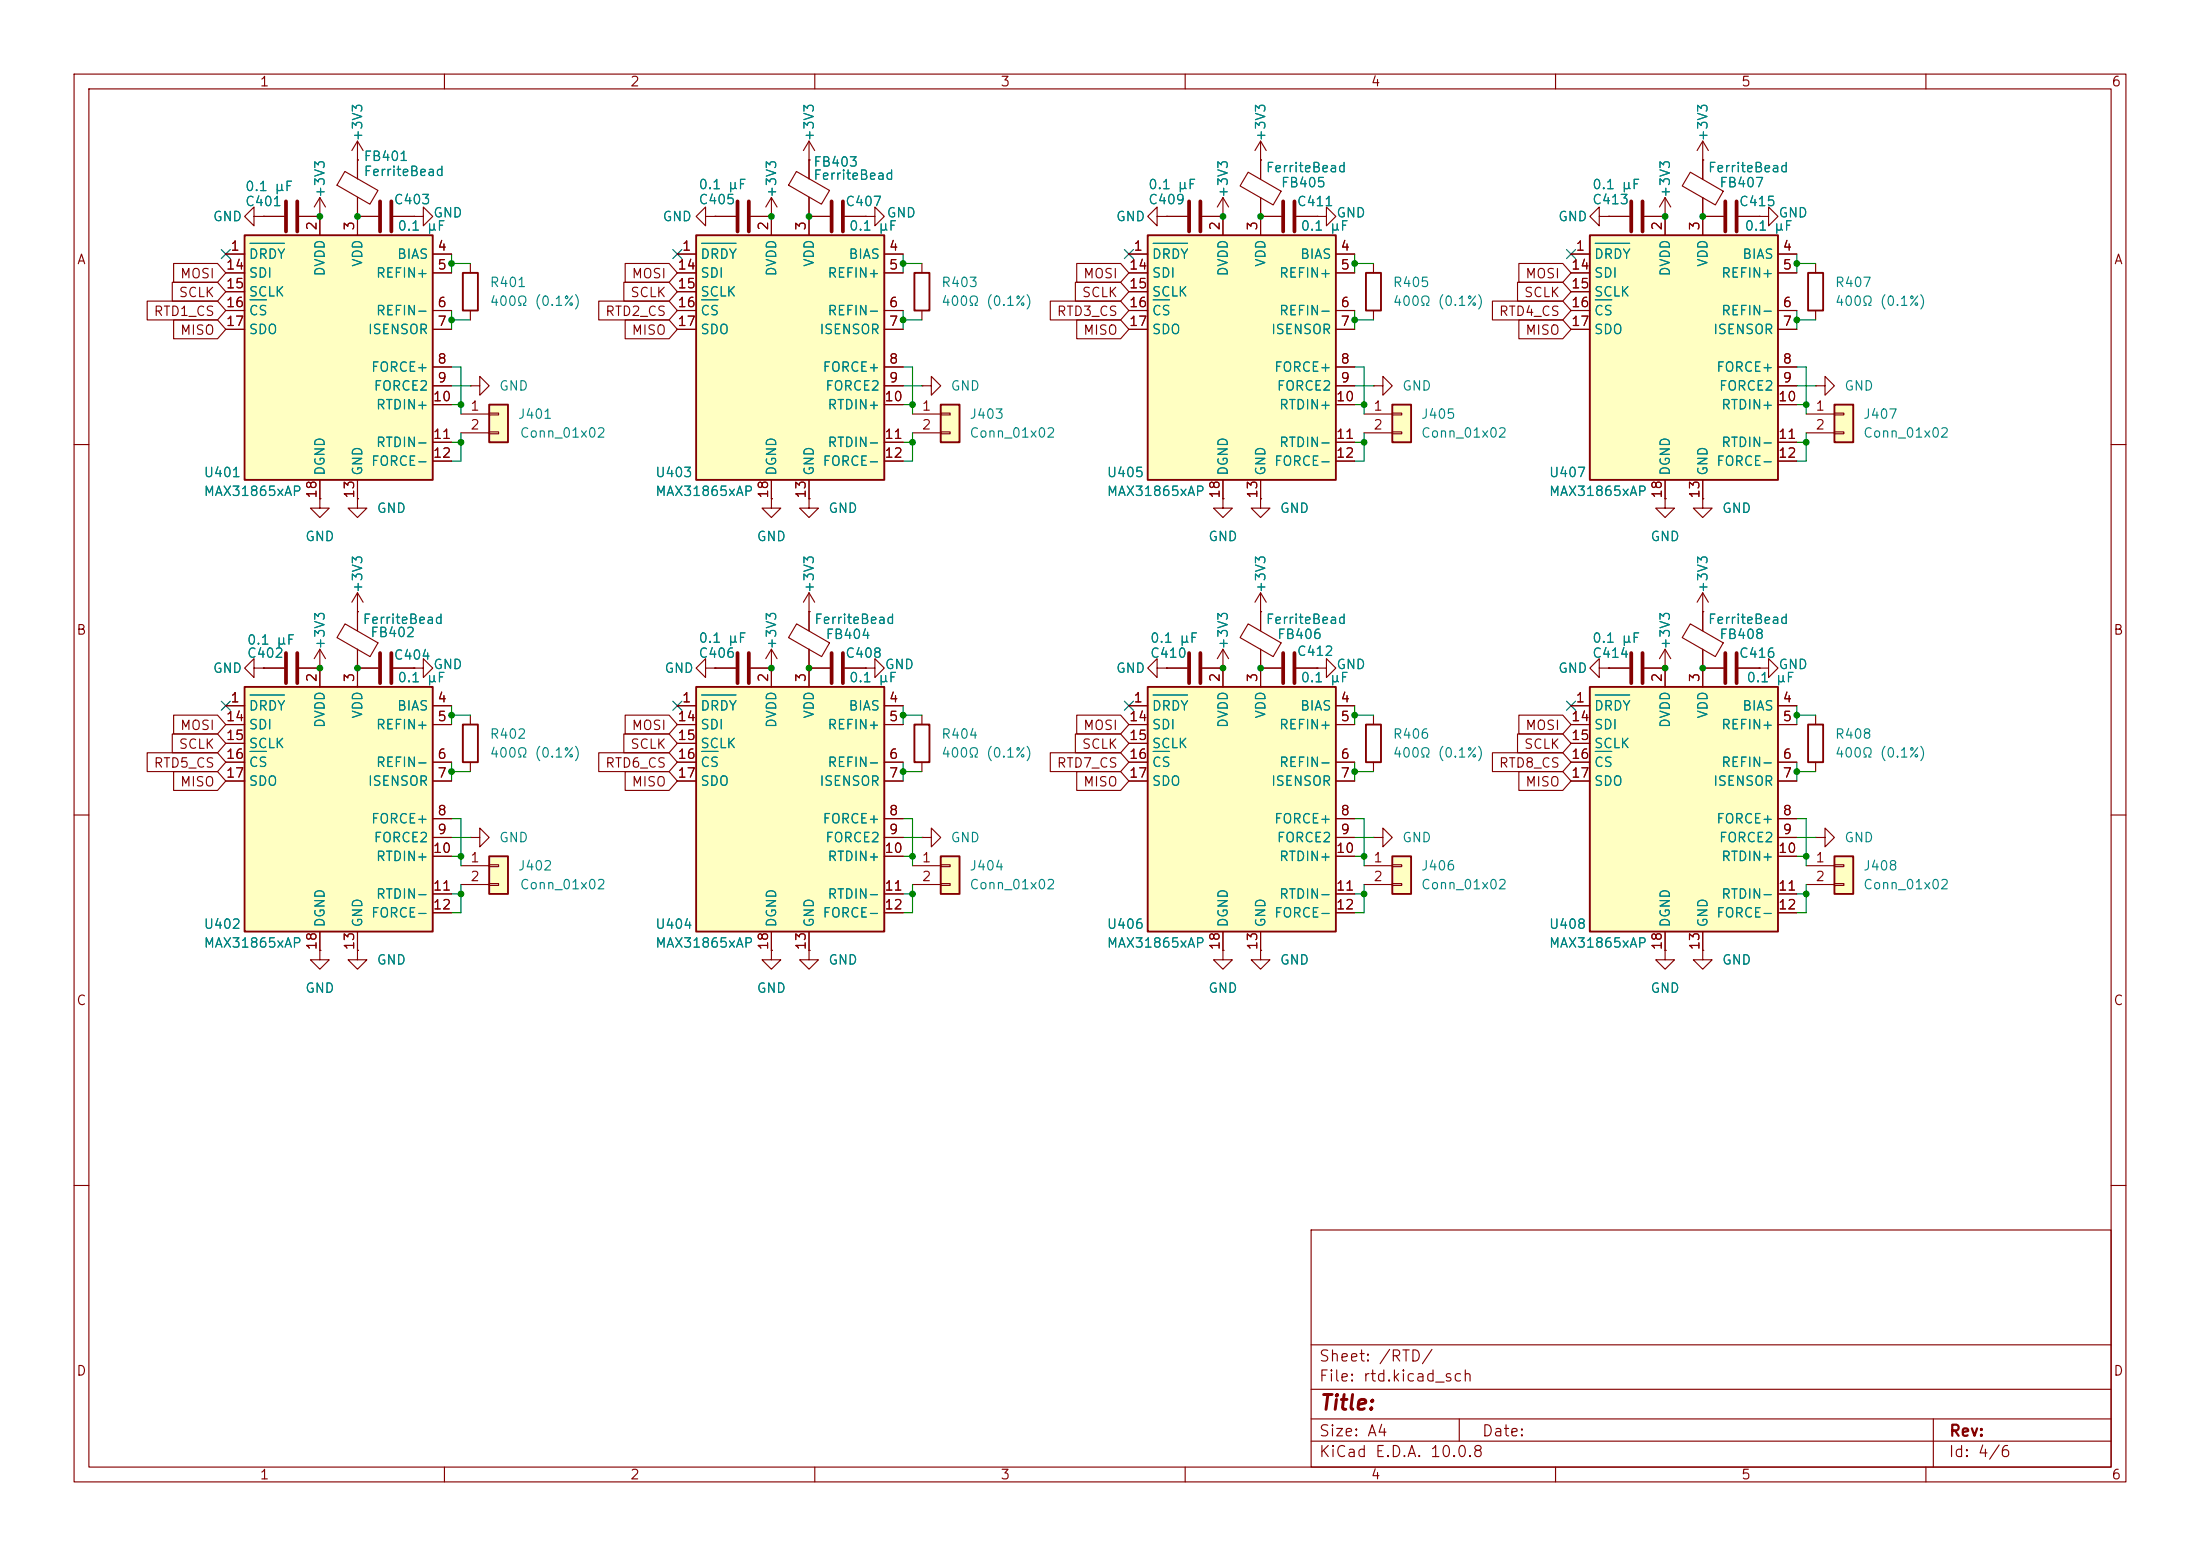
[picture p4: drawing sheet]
<svg xmlns="http://www.w3.org/2000/svg" width="297mm" height="210mm" viewBox="0 0 297 210" stroke-linecap="round" stroke-linejoin="round" font-family="sans-serif">
<g fill="none" stroke="#840000" stroke-width=".15">
<path d="M10 10h277v190h-277zM12 12h273v186h-273zM60 10v2M110 10v2M160 10v2M210 10v2M260 10v2M10 60h2M165.1 67.3v1.3h1.3l-1.3 1.3-1.3-1.3h1.3M165.1 67.3h.1M285 60h2M107.5 84.2l4.5 2.6-1.1 1.8-4.4-2.5z"/>
<path d="M109.2 82.6h.1M109.2 80l-.7 1.3M109.2 80l.8 1.3M109.2 80v5.1M109.2 87.6v2.6M237.5 90.2h1.3v-1.3l1.2 1.3-1.2 1.2v-1.2M237.5 90.2h.1M10 110h2M285 110h2M10 160h2M177 166h108v32h-108zM285 160h2"/>
<path d="M60 198v2M110 198v2M160 198v2M177 194.5h108M177 191.5h108M177 187.5h108M177 181.5h108M197 191.5v3M210 198v2M260 198v2M261 191.5v6.5"/>
</g>
<path d="M94 31.8h25.4v33h-25.4z" fill="#ffffc2"/>
<path d="M94 31.8h25.4v33h-25.4z" fill="none" stroke="#840000" stroke-width=".25"/>
<g fill="none" stroke="#840000" stroke-width=".15">
<path d="M91.4 34.3h2.6M91.4 36.8h2.6M91.4 39.4h2.6M104.1 29.2v2.6M109.2 29.2v2.6M119.4 34.3h2.5M119.4 36.8h2.5M91.4 41.9h2.6M91.4 44.5h2.6M119.4 41.9h2.5M119.4 44.5h2.5M119.4 49.5h2.5"/>
<path d="M119.4 52.1h2.5M119.4 54.6h2.5M119.4 59.7h2.5M104.1 64.8v2.5M109.2 64.8v2.5M119.4 62.2h2.5"/>
</g>
<path d="M94.7 32.8h4.7M94.7 40.5h2.2" fill="none" stroke="#008484" stroke-width=".15"/>
<path d="M188 115.6h2.5v5.1h-2.5z" fill="#ffffc2"/>
<path d="M188 115.6h2.5v5.1h-2.5z" fill="none" stroke="#840000" stroke-width=".25"/>
<g fill="none" stroke="#840000" stroke-width=".15">
<path d="M95.2 29.2v-1.3l-1.2 1.3 1.2 1.3v-1.3h1.3M96.5 29.2h.1M104.1 90.2h.1M104.1 87.6l-.7 1.3M104.1 87.6l.8 1.3M104.1 87.6v2.6M170.2 82.6h.1M170.2 80l-.8 1.3M170.2 80l.7 1.3M170.2 80v2.6M184.1 116.8h3.9M184.1 119.4h3.9"/>
<path d="M188 116.7h1.2v.3h-1.2zM188 119.3h1.2v.2h-1.2z"/>
</g>
<path d="M33 92.7h25.4v33h-25.4z" fill="#ffffc2"/>
<path d="M33 92.7h25.4v33h-25.4z" fill="none" stroke="#840000" stroke-width=".25"/>
<g fill="none" stroke="#840000" stroke-width=".15">
<path d="M30.5 95.3h2.5M30.5 97.8h2.5M43.2 90.2v2.5M48.3 90.2v2.5M58.4 95.3h2.6M58.4 97.8h2.6M96.5 90.2h2.8M101.3 90.2h2.8M116.8 90.2h1.3v-1.3l1.3 1.3-1.3 1.2v-1.2M116.8 90.2h.1M30.5 102.9h2.5M30.5 105.4h2.5"/>
<path d="M30.5 100.3h2.5M58.4 102.9h2.6M58.4 105.4h2.6M58.4 110.5h2.6M58.4 113h2.6M58.4 115.6h2.6M43.2 125.7v2.6M48.3 125.7v2.6M58.4 120.7h2.6M58.4 123.2h2.6M170.2 128.3v1.2h1.2l-1.2 1.3-1.3-1.3h1.3M170.2 128.3h.1"/>
</g>
<path d="M33.8 93.8h4.6M33.8 101.4h2.2" fill="none" stroke="#008484" stroke-width=".15"/>
<path d="M99.6 88.1v4.1M101.1 88.1v4.1" fill="none" stroke="#840000" stroke-width=".51"/>
<path d="M94 92.7h25.4v33h-25.4z" fill="#ffffc2"/>
<path d="M94 92.7h25.4v33h-25.4zM123.4 97.8h2.1v5.1h-2.1z" fill="none" stroke="#840000" stroke-width=".25"/>
<g fill="none" stroke="#840000" stroke-width=".15">
<path d="M91.4 95.3h2.6M91.4 97.8h2.6M95.2 90.2v-1.3l-1.2 1.3 1.2 1.2v-1.2h1.3M96.5 90.2h.1M104.1 90.2v2.5M112 90.2h-2.8v2.5M114 90.2h2.8M119.4 95.3h2.5M119.4 97.8h2.5M124.5 96.5v1.3M91.4 102.9h2.6M91.4 105.4h2.6"/>
<path d="M91.4 100.3h2.6M119.4 102.9h2.5M119.4 105.4h2.5M119.4 110.5h2.5M119.4 113h2.5M119.4 115.6h2.5M124.5 102.9v1.2M104.1 125.7v2.6M109.2 125.7v2.6M119.4 120.7h2.5M119.4 123.2h2.5"/>
</g>
<path d="M94.7 93.8h4.7M94.7 101.4h2.2" fill="none" stroke="#008484" stroke-width=".15"/>
<path d="M112.3 88.1v4.1M113.8 88.1v4.1" fill="none" stroke="#840000" stroke-width=".51"/>
<path d="M66 115.6h2.6v5.1h-2.6z" fill="#ffffc2"/>
<path d="M62.5 97.8h2v5.1h-2zM66 115.6h2.6v5.1h-2.6z" fill="none" stroke="#840000" stroke-width=".25"/>
<path d="M63.5 96.5v1.3M62.2 116.8h3.8M62.2 119.4h3.8M63.5 113h1.3v-1.2l1.2 1.2-1.2 1.3v-1.3M63.5 113h.1M63.5 102.9v1.2M66 116.7h1.3v.3h-1.3zM66 119.3h1.3v.2h-1.3z" fill="none" stroke="#840000" stroke-width=".15"/>
<path d="M127 115.6h2.5v5.1h-2.5z" fill="#ffffc2"/>
<path d="M127 115.6h2.5v5.1h-2.5z" fill="none" stroke="#840000" stroke-width=".25"/>
<path d="M123.2 116.8h3.8M123.2 119.4h3.8M124.5 113h1.2v-1.2l1.3 1.2-1.3 1.3v-1.3M124.5 113h.1M127 116.7h1.3v.3h-1.3zM127 119.3h1.3v.2h-1.3zM109.2 128.3v1.2h1.3l-1.3 1.3-1.3-1.3h1.3M109.2 128.3h.1" fill="none" stroke="#840000" stroke-width=".15"/>
<path d="M154.9 92.7h25.4v33h-25.4z" fill="#ffffc2"/>
<path d="M154.9 92.7h25.4v33h-25.4z" fill="none" stroke="#840000" stroke-width=".25"/>
<g fill="none" stroke="#840000" stroke-width=".15">
<path d="M34.3 29.2v-1.3l-1.3 1.3 1.3 1.3v-1.3h1.3M35.6 29.2h.1M152.4 95.3h2.5M152.4 97.8h2.5M156.2 90.2v-1.3l-1.3 1.3 1.3 1.2v-1.2h1.3M157.5 90.2h.1M157.5 90.2h2.8M162.3 90.2h2.8M165.1 90.2h.1M165.1 87.6v5.1M165.1 87.6l-.8 1.3M165.1 87.6l.8 1.3"/>
<path d="M170.2 90.2v2.5M180.3 95.3h2.6M180.3 97.8h2.6M152.4 102.9h2.5M152.4 105.4h2.5M152.4 100.3h2.5M180.3 102.9h2.6M180.3 105.4h2.6M180.3 110.5h2.6M180.3 113h2.6M180.3 115.6h2.6M104.1 128.3v1.2h1.3l-1.3 1.3-1.2-1.3h1.2"/>
<path d="M104.1 128.3h.1M165.1 125.7v2.6M170.2 125.7v2.6M180.3 120.7h2.6M180.3 123.2h2.6"/>
</g>
<path d="M155.7 93.8h4.6M155.7 101.4h2.2" fill="none" stroke="#008484" stroke-width=".15"/>
<path d="M160.5 88.1v4.1M162.1 88.1v4.1" fill="none" stroke="#840000" stroke-width=".51"/>
<path d="M33 31.8h25.4v33h-25.4z" fill="#ffffc2"/>
<path d="M33 31.8h25.4v33h-25.4zM244.1 97.8h2v5.1h-2z" fill="none" stroke="#840000" stroke-width=".25"/>
<g fill="none" stroke="#840000" stroke-width=".15">
<path d="M48.3 19.1v5M48.3 19.1l-.8 1.2M48.3 19.1l.7 1.2M30.5 34.3h2.5M30.5 36.8h2.5M30.5 39.4h2.5M35.6 29.2h2.8M40.4 29.2h2.8M43.2 29.2h.1M43.2 26.7v5.1M43.2 26.7l-.8 1.2M43.2 26.7l.7 1.2"/>
<path d="M46.6 23.1l4.4 2.6-1.1 1.9-4.4-2.6zM48.3 21.6h.1M48.3 26.6v5.2M55.9 29.2h1.2v-1.3l1.3 1.3-1.3 1.3v-1.3M55.9 29.2h.1M58.4 34.3h2.6M58.4 36.8h2.6M30.5 41.9h2.5M30.5 44.5h2.5M58.4 41.9h2.6M58.4 44.5h2.6M58.4 49.5h2.6"/>
<path d="M58.4 52.1h2.6M58.4 54.6h2.6M58.4 59.7h2.6M43.2 64.8v2.5M48.3 64.8v2.5M58.4 62.2h2.6M215.9 90.2v-1.3l-1.3 1.3 1.3 1.2v-1.2h1.3M217.2 90.2h.1M245.1 96.5v1.3M245.1 102.9v1.2"/>
</g>
<path d="M33.8 32.8h4.6M33.8 40.5h2.2" fill="none" stroke="#008484" stroke-width=".15"/>
<path d="M38.6 27.2v4M40.1 27.2v4" fill="none" stroke="#840000" stroke-width=".51"/>
<path d="M214.6 92.7h25.4v33h-25.4z" fill="#ffffc2"/>
<path d="M214.6 92.7h25.4v33h-25.4z" fill="none" stroke="#840000" stroke-width=".25"/>
<g fill="none" stroke="#840000" stroke-width=".15">
<path d="M48.3 29.2h2.8M53.1 29.2h2.8M63.5 52.1h1.3v-1.3l1.2 1.3-1.2 1.2v-1.2M63.5 52.1h.1M212.1 95.3h2.5M212.1 97.8h2.5M224.8 90.2v2.5M229.9 90.2v2.5M240 95.3h2.6M240 97.8h2.6M212.1 102.9h2.5M212.1 105.4h2.5"/>
<path d="M212.1 100.3h2.5M240 102.9h2.6M240 105.4h2.6M240 110.5h2.6M240 113h2.6M240 115.6h2.6M224.8 125.7v2.6M229.9 125.7v2.6M240 120.7h2.6M240 123.2h2.6"/>
</g>
<path d="M215.4 93.8h4.6M215.4 101.4h2.2" fill="none" stroke="#008484" stroke-width=".15"/>
<path d="M51.3 27.2v4M52.8 27.2v4" fill="none" stroke="#840000" stroke-width=".51"/>
<path d="M66 54.6h2.6v5.1h-2.6z" fill="#ffffc2"/>
<path d="M66 54.6h2.6v5.1h-2.6z" fill="none" stroke="#840000" stroke-width=".25"/>
<path d="M62.2 55.9h3.8M62.2 58.4h3.8M66 55.8h1.3v.2h-1.3zM66 58.3h1.3v.2h-1.3zM245.1 113h1.3v-1.2l1.2 1.2-1.2 1.3v-1.3M245.1 113h.1" fill="none" stroke="#840000" stroke-width=".15"/>
<path d="M247.6 115.6h2.6v5.1h-2.6z" fill="#ffffc2"/>
<path d="M62.5 36.8h2v5.1h-2zM247.6 115.6h2.6v5.1h-2.6z" fill="none" stroke="#840000" stroke-width=".25"/>
<g fill="none" stroke="#840000" stroke-width=".15">
<path d="M63.5 35.6v1.2M63.5 41.9v1.3M217.2 90.2h2.8M222 90.2h2.8M224.8 90.2h.1M224.8 87.6l-.8 1.3M224.8 87.6l.8 1.3M224.8 87.6v2.6M229.9 82.6h.1M229.9 80l-.8 1.3M229.9 80l.7 1.3M229.9 80v2.6"/>
<path d="M243.8 116.8h3.8M243.8 119.4h3.8M247.6 116.7h1.3v.3h-1.3zM247.6 119.3h1.3v.2h-1.3zM224.8 128.3v1.2h1.3l-1.3 1.3-1.3-1.3h1.3M224.8 128.3h.1M229.9 128.3v1.2h1.2l-1.2 1.3-1.3-1.3h1.3M229.9 128.3h.1"/>
</g>
<path d="M220.2 88.1v4.1M221.7 88.1v4.1" fill="none" stroke="#840000" stroke-width=".51"/>
<path d="M127 54.6h2.5v5.1h-2.5z" fill="#ffffc2"/>
<path d="M184.4 36.8h2v5.1h-2zM127 54.6h2.5v5.1h-2.5z" fill="none" stroke="#840000" stroke-width=".25"/>
<g fill="none" stroke="#840000" stroke-width=".15">
<path d="M96.5 29.2h2.8M101.3 29.2h2.8M107.5 23.1l4.5 2.6-1.1 1.9-4.4-2.6zM109.2 26.6v2.6h2.8M109.2 21.6v2.5M114 29.2h2.8M116.8 29.2h1.3v-1.3l1.3 1.3-1.3 1.3v-1.3M116.8 29.2h.1M185.4 35.6v1.2M123.2 55.9h3.8M123.2 58.4h3.8M124.5 52.1h1.2v-1.3l1.3 1.3-1.3 1.2v-1.2"/>
<path d="M124.5 52.1h.1M127 55.8h1.3v.2h-1.3zM127 58.3h1.3v.2h-1.3zM185.4 41.9v1.3M168.5 84.2l4.4 2.6-1 1.8-4.5-2.5zM170.2 87.6v2.6h2.8M170.2 82.6v2.5M175 90.2h2.8M177.8 90.2h1.3v-1.3l1.2 1.3-1.2 1.2v-1.2M177.8 90.2h.1M228.2 84.2l4.4 2.6-1 1.8-4.5-2.5zM229.9 82.6v2.5"/>
<path d="M229.9 87.6v2.6h2.8M234.7 90.2h2.8M185.4 113h1.3v-1.2l1.3 1.2-1.3 1.3v-1.3M185.4 113h.1"/>
</g>
<path d="M99.6 27.2v4M101.1 27.2v4M112.3 27.2v4M113.8 27.2v4M173.2 88.1v4.1M174.8 88.1v4.1M232.9 88.1v4.1M234.4 88.1v4.1" fill="none" stroke="#840000" stroke-width=".51"/>
<path d="M188 54.6h2.5v5.1h-2.5z" fill="#ffffc2"/>
<path d="M123.4 36.8h2.1v5.1h-2.1zM188 54.6h2.5v5.1h-2.5z" fill="none" stroke="#840000" stroke-width=".25"/>
<g fill="none" stroke="#840000" stroke-width=".15">
<path d="M109.2 19.1l-.7 1.2M109.2 19.1l.8 1.2M109.2 19.1v2.5M170.2 19.1v5.1M170.2 19.1l-.8 1.2M170.2 19.1l.7 1.2M104.1 29.2h.1M104.1 26.7l-.7 1.2M104.1 26.7l.8 1.2M104.1 26.7v2.5M109.2 21.6h.1M124.5 35.6v1.2"/>
<path d="M156.2 29.2v-1.3l-1.3 1.3 1.3 1.3v-1.3h1.3M157.5 29.2h.1M157.5 29.2h2.8M162.3 29.2h2.8M165.1 29.2h.1M165.1 26.7l-.8 1.2M165.1 26.7l.8 1.2M165.1 26.7v2.5M168.5 23.2l4.4 2.6-1 1.9-4.5-2.6zM170.2 21.6h.1M170.2 26.7v2.5h2.8M175 29.2h2.8"/>
<path d="M177.8 29.2h1.3v-1.3l1.2 1.3-1.2 1.3v-1.3M177.8 29.2h.1M124.5 41.9v1.3M184.1 55.9h3.9M184.1 58.4h3.9M188 55.8h1.2v.2h-1.2zM188 58.3h1.2v.2h-1.2zM109.2 67.3v1.3h1.3l-1.3 1.3-1.3-1.3h1.3M109.2 67.3h.1M170.2 67.3v1.3h1.2l-1.2 1.3-1.3-1.3h1.3M170.2 67.3h.1M165.1 128.3v1.2h1.3l-1.3 1.3-1.3-1.3h1.3"/>
<path d="M165.1 128.3h.1"/>
</g>
<path d="M160.5 27.2v4M162.1 27.2v4M173.2 27.2v4M174.8 27.2v4" fill="none" stroke="#840000" stroke-width=".51"/>
<path d="M154.9 31.8h25.4v33h-25.4z" fill="#ffffc2"/>
<path d="M154.9 31.8h25.4v33h-25.4zM244.1 36.8h2v5.1h-2zM184.4 97.8h2v5.1h-2z" fill="none" stroke="#840000" stroke-width=".25"/>
<g fill="none" stroke="#840000" stroke-width=".15">
<path d="M229.9 19.1v5.1M229.9 19.1l-.8 1.2M229.9 19.1l.7 1.2M152.4 34.3h2.5M152.4 36.8h2.5M152.4 39.4h2.5M165.1 29.2v2.6M170.2 29.2v2.6M180.3 34.3h2.6M180.3 36.8h2.6M217.2 29.2h2.8M222 29.2h2.8"/>
<path d="M224.8 29.2h.1M224.8 26.7l-.8 1.2M224.8 26.7l.8 1.2M224.8 26.7v2.5M228.2 23.2l4.4 2.6-1 1.9-4.5-2.6zM229.9 21.6h.1M229.9 26.7v2.5h2.8M234.7 29.2h2.8M245.1 35.6v1.2M152.4 41.9h2.5M152.4 44.5h2.5M180.3 41.9h2.6"/>
<path d="M180.3 44.5h2.6M180.3 49.5h2.6M180.3 52.1h2.6M180.3 54.6h2.6M180.3 59.7h2.6M185.4 52.1h1.3v-1.3l1.3 1.3-1.3 1.2v-1.2M185.4 52.1h.1M245.1 41.9v1.3M104.1 67.3v1.3h1.3l-1.3 1.3-1.2-1.3h1.2M104.1 67.3h.1M165.1 64.8v2.5M170.2 64.8v2.5"/>
<path d="M180.3 62.2h2.6M34.3 90.2v-1.3l-1.3 1.3 1.3 1.2v-1.2h1.3M35.6 90.2h.1M46.6 84.2l4.4 2.6-1 1.8-4.5-2.5zM48.3 82.6v2.5M48.3 87.6v2.6h2.8M53.1 90.2h2.8M55.9 90.2h1.2v-1.3l1.3 1.3-1.3 1.2v-1.2M55.9 90.2h.1M185.4 96.5v1.3M185.4 102.9v1.2"/>
</g>
<path d="M155.7 32.8h4.6M155.7 40.5h2.2" fill="none" stroke="#008484" stroke-width=".15"/>
<path d="M220.2 27.2v4M221.7 27.2v4M232.9 27.2v4M234.4 27.2v4M51.3 88.1v4.1M52.8 88.1v4.1" fill="none" stroke="#840000" stroke-width=".51"/>
<path d="M247.6 54.6h2.6v5.1h-2.6z" fill="#ffffc2"/>
<path d="M247.6 54.6h2.6v5.1h-2.6z" fill="none" stroke="#840000" stroke-width=".25"/>
<g fill="none" stroke="#840000" stroke-width=".15">
<path d="M215.9 29.2v-1.3l-1.3 1.3 1.3 1.3v-1.3h1.3M217.2 29.2h.1M237.5 29.2h1.3v-1.3l1.2 1.3-1.2 1.3v-1.3M237.5 29.2h.1M243.8 55.9h3.8M243.8 58.4h3.8M245.1 52.1h1.3v-1.3l1.2 1.3-1.2 1.2v-1.2M245.1 52.1h.1M247.6 55.8h1.3v.2h-1.3zM247.6 58.3h1.3v.2h-1.3zM43.2 67.3v1.3h1.2l-1.2 1.3-1.3-1.3h1.3M43.2 67.3h.1"/>
<path d="M224.8 67.3v1.3h1.3l-1.3 1.3-1.3-1.3h1.3M224.8 67.3h.1M229.9 67.3v1.3h1.2l-1.2 1.3-1.3-1.3h1.3M229.9 67.3h.1M35.6 90.2h2.8M40.4 90.2h2.8M43.2 90.2h.1M43.2 87.6l-.8 1.3M43.2 87.6l.7 1.3M43.2 87.6v2.6"/>
</g>
<path d="M38.6 88.1v4.1M40.1 88.1v4.1" fill="none" stroke="#840000" stroke-width=".51"/>
<path d="M214.6 31.8h25.4v33h-25.4z" fill="#ffffc2"/>
<path d="M214.6 31.8h25.4v33h-25.4z" fill="none" stroke="#840000" stroke-width=".25"/>
<g fill="none" stroke="#840000" stroke-width=".15">
<path d="M23.3 38.1h6.1l1.1 1.3-1.1 1.2h-6.1zM23.4 35.6h6l1.1 1.2-1.1 1.3h-6zM30.5 34.3h2.5M30.5 36.8h2.5M30.5 39.4h2.5M35.6 29.2h.1M35.6 29.2h2.8M40.4 29.2h2.8M43.2 29.2h.1M43.2 29.2v2.6M48.3 21.6h.1M48.3 21.6v2.5"/>
<path d="M48.3 26.7v5.1M48.3 29.2h2.8M53.1 29.2h2.8M55.9 29.2h.1M58.4 34.3h2.6M58.4 36.8h2.6M84.2 38.1h6.1l1.1 1.3-1.1 1.2h-6.1zM84.4 35.6h5.9l1.1 1.2-1.1 1.3h-5.9zM91.4 34.3h2.6M91.4 36.8h2.6M91.4 39.4h2.6M96.5 29.2h.1"/>
<path d="M96.5 29.2h2.8M101.3 29.2h2.8M104.1 29.2h.1M104.1 29.2v2.6M109.2 21.6h.1M109.2 29.2h2.8M109.2 21.6v2.5M109.2 26.7v5.1M114 29.2h2.8M116.8 29.2h.1M119.4 34.3h2.5M119.4 36.8h2.5"/>
<path d="M145.2 38.1h6.1l1.1 1.3-1.1 1.2h-6.1zM145.4 35.6h5.9l1.1 1.2-1.1 1.3h-5.9zM152.4 34.3h2.5M152.4 36.8h2.5M152.4 39.4h2.5M157.5 29.2h.1M157.5 29.2h2.8M162.3 29.2h2.8M165.1 29.2h.1M165.1 29.2v2.6M170.2 21.6h.1M170.2 21.6v2.5"/>
<path d="M170.2 26.7v5.1M170.2 29.2h2.8M175 29.2h2.8M177.8 29.2h.1M180.3 34.3h2.6M180.3 36.8h2.6M204.9 38.1h6.1l1.1 1.3-1.1 1.2h-6.1zM205 35.6h6l1.1 1.2-1.1 1.3h-6zM212.1 34.3h2.5M212.1 36.8h2.5M212.1 39.4h2.5M217.2 29.2h.1"/>
<path d="M217.2 29.2h2.8M222 29.2h2.8M224.8 29.2h.1M224.8 29.2v2.6M229.9 21.6h.1M229.9 21.6v2.5M229.9 26.7v5.1M229.9 29.2h2.8M234.7 29.2h2.8M237.5 29.2h.1M240 34.3h2.6M240 36.8h2.6"/>
<path d="M19.9 40.6h9.5l1.1 1.3-1.1 1.3h-9.5zM23.4 43.2h6l1.1 1.3-1.1 1.2h-6zM30.5 41.9h2.5M30.5 44.5h2.5M58.4 41.9h2.6M58.4 44.5h2.6M58.4 49.5h2.6M58.4 52.1h2.6M58.4 54.6h2.6M58.4 59.7h2.6M80.8 40.6h9.5l1.1 1.3-1.1 1.3h-9.5zM84.4 43.2h5.9l1.1 1.3-1.1 1.2h-5.9z"/>
<path d="M91.4 41.9h2.6M91.4 44.5h2.6M119.4 41.9h2.5M119.4 44.5h2.5M119.4 49.5h2.5M119.4 52.1h2.5M119.4 54.6h2.5M119.4 59.7h2.5M141.8 40.6h9.5l1.1 1.3-1.1 1.3h-9.5zM145.4 43.2h5.9l1.1 1.3-1.1 1.2h-5.9zM152.4 41.9h2.5M152.4 44.5h2.5"/>
<path d="M180.3 41.9h2.6M180.3 44.5h2.6M180.3 49.5h2.6M180.3 52.1h2.6M180.3 54.6h2.6M180.3 59.7h2.6M201.5 40.6h9.5l1.1 1.3-1.1 1.3h-9.5zM205 43.2h6l1.1 1.3-1.1 1.2h-6zM212.1 41.9h2.5M212.1 44.5h2.5M240 41.9h2.6M240 44.5h2.6"/>
<path d="M240 49.5h2.6M240 52.1h2.6M240 54.6h2.6M240 59.7h2.6M43.2 67.3h.1M43.2 64.8v2.5M48.3 67.3v1.3h1.2l-1.2 1.3-1.3-1.3h1.3M48.3 67.3h.1M48.3 64.8v2.5M58.4 62.2h2.6M104.1 67.3h.1M104.1 64.8v2.5"/>
<path d="M109.2 67.3h.1M109.2 64.8v2.5M119.4 62.2h2.5M165.1 67.3h.1M165.1 64.8v2.5M170.2 67.3h.1M170.2 64.8v2.5M180.3 62.2h2.6M224.8 67.3h.1M224.8 64.8v2.5M229.9 67.3h.1M229.9 64.8v2.5"/>
<path d="M240 62.2h2.6M23.3 99.1h6.1l1.1 1.2-1.1 1.3h-6.1zM23.4 96.5h6l1.1 1.3-1.1 1.3h-6zM30.5 95.3h2.5M30.5 97.8h2.5M35.6 90.2h.1M35.6 90.2h2.8M40.4 90.2h2.8M43.2 90.2h.1M43.2 90.2v2.5M48.3 82.6h.1M48.3 80l-.8 1.3"/>
<path d="M48.3 80l.7 1.3M48.3 80v5.1M48.3 87.6v5.1M48.3 90.2h2.8M53.1 90.2h2.8M55.9 90.2h.1M58.4 95.3h2.6M58.4 97.8h2.6M84.2 99.1h6.1l1.1 1.2-1.1 1.3h-6.1zM84.4 96.5h5.9l1.1 1.3-1.1 1.3h-5.9zM91.4 95.3h2.6M91.4 97.8h2.6"/>
<path d="M96.5 90.2h.1M96.5 90.2h2.8M101.3 90.2h2.8M104.1 90.2h.1M104.1 90.2v2.5M109.2 82.6h.1M109.2 90.2h2.8M109.2 82.6v2.5M109.2 87.6v5.1M114 90.2h2.8M116.8 90.2h.1M119.4 95.3h2.5"/>
<path d="M119.4 97.8h2.5M145.2 99.1h6.1l1.1 1.2-1.1 1.3h-6.1zM145.4 96.5h5.9l1.1 1.3-1.1 1.3h-5.9zM152.4 95.3h2.5M152.4 97.8h2.5M157.5 90.2h.1M157.5 90.2h2.8M162.3 90.2h2.8M165.1 90.2h.1M165.1 90.2v2.5M170.2 82.6h.1M170.2 82.6v2.5"/>
<path d="M170.2 87.6v5.1M170.2 90.2h2.8M175 90.2h2.8M177.8 90.2h.1M180.3 95.3h2.6M180.3 97.8h2.6M204.9 99.1h6.1l1.1 1.2-1.1 1.3h-6.1zM205 96.5h6l1.1 1.3-1.1 1.3h-6zM212.1 95.3h2.5M212.1 97.8h2.5M217.2 90.2h.1M217.2 90.2h2.8"/>
<path d="M222 90.2h2.8M224.8 90.2h.1M224.8 90.2v2.5M229.9 82.6h.1M229.9 82.6v2.5M229.9 87.6v5.1M229.9 90.2h2.8M234.7 90.2h2.8M237.5 90.2h.1M240 95.3h2.6M240 97.8h2.6M19.9 101.6h9.5l1.1 1.3-1.1 1.2h-9.5z"/>
<path d="M23.4 104.1h6l1.1 1.3-1.1 1.3h-6zM30.5 102.9h2.5M30.5 105.4h2.5M30.5 100.3h2.5M58.4 102.9h2.6M58.4 105.4h2.6M58.4 110.5h2.6M58.4 113h2.6M58.4 115.6h2.6M80.8 101.6h9.5l1.1 1.3-1.1 1.2h-9.5zM84.4 104.1h5.9l1.1 1.3-1.1 1.3h-5.9zM91.4 102.9h2.6"/>
<path d="M91.4 105.4h2.6M91.4 100.3h2.6M119.4 102.9h2.5M119.4 105.4h2.5M119.4 110.5h2.5M119.4 113h2.5M119.4 115.6h2.5M141.8 101.6h9.5l1.1 1.3-1.1 1.2h-9.5zM145.4 104.1h5.9l1.1 1.3-1.1 1.3h-5.9zM152.4 102.9h2.5M152.4 105.4h2.5M152.4 100.3h2.5"/>
<path d="M180.3 102.9h2.6M180.3 105.4h2.6M180.3 110.5h2.6M180.3 113h2.6M180.3 115.6h2.6M201.5 101.6h9.5l1.1 1.3-1.1 1.2h-9.5zM205 104.1h6l1.1 1.3-1.1 1.3h-6zM212.1 102.9h2.5M212.1 105.4h2.5M212.1 100.3h2.5M240 102.9h2.6M240 105.4h2.6"/>
<path d="M240 110.5h2.6M240 113h2.6M240 115.6h2.6M43.2 128.3v1.2h1.2l-1.2 1.3-1.3-1.3h1.3M43.2 128.3h.1M43.2 125.7v2.6M48.3 128.3v1.2h1.2l-1.2 1.3-1.3-1.3h1.3M48.3 128.3h.1M48.3 125.7v2.6M58.4 120.7h2.6M58.4 123.2h2.6M104.1 128.3h.1"/>
<path d="M104.1 125.7v2.6M109.2 128.3h.1M109.2 125.7v2.6M119.4 120.7h2.5M119.4 123.2h2.5M165.1 128.3h.1M165.1 125.7v2.6M170.2 128.3h.1M170.2 125.7v2.6M180.3 120.7h2.6M180.3 123.2h2.6M224.8 128.3h.1"/>
<path d="M224.8 125.7v2.6M229.9 128.3h.1M229.9 125.7v2.6M240 120.7h2.6M240 123.2h2.6"/>
</g>
<g fill="none" stroke="#008484" stroke-width=".15">
<path d="M33.8 32.8h4.6M94.7 32.8h4.7M155.7 32.8h4.6M215.4 32.8h4.6M33.8 40.5h2.2M94.7 40.5h2.2M155.7 40.5h2.2M215.4 40.5h2.2M33.8 93.8h4.6M94.7 93.8h4.7M155.7 93.8h4.6M215.4 93.8h4.6"/>
<path d="M33.8 101.4h2.2M94.7 101.4h2.2M155.7 101.4h2.2M215.4 101.4h2.2"/>
</g>
<g fill="none" stroke="#008400" stroke-width=".15">
<path d="M61 34.3v2.5M61 35.6h2.5M121.9 35.6h2.6M121.9 34.3v2.5M182.9 34.3v2.5M182.9 35.6h2.5M242.6 34.3v2.5M242.6 35.6h2.5M61 59.7h1.2M61 41.9v2.6M61 49.5h1.2v6.4M61 52.1h2.5"/>
<path d="M61 43.2h2.5M61 54.6h1.2M62.2 58.4v3.8h-1.2M121.9 59.7h1.3M121.9 49.5h1.3v6.4M121.9 52.1h2.6M121.9 43.2h2.6M121.9 54.6h1.3M121.9 41.9v2.6M123.2 58.4v3.8h-1.3M182.9 41.9v2.6M182.9 59.7h1.2"/>
<path d="M182.9 49.5h1.2v6.4M182.9 52.1h2.5M182.9 43.2h2.5M182.9 54.6h1.2M184.1 58.4v3.8h-1.2M242.6 59.7h1.2M242.6 49.5h1.2v6.4M242.6 52.1h2.5M242.6 41.9v2.6M242.6 43.2h2.5M242.6 54.6h1.2M243.8 58.4v3.8h-1.2"/>
<path d="M61 95.3v2.5M61 96.5h2.5M121.9 96.5h2.6M121.9 95.3v2.5M182.9 95.3v2.5M182.9 96.5h2.5M242.6 96.5h2.5M242.6 95.3v2.5M61 110.5h1.2v6.3M61 102.9v2.5M61 113h2.5M61 115.6h1.2"/>
<path d="M61 104.1h2.5M62.2 119.4v3.8h-1.2M121.9 110.5h1.3v6.3M121.9 113h2.6M121.9 115.6h1.3M121.9 104.1h2.6M121.9 102.9v2.5M123.2 119.4v3.8h-1.3M182.9 110.5h1.2v6.3M182.9 102.9v2.5M182.9 113h2.5M182.9 115.6h1.2"/>
<path d="M182.9 104.1h2.5M184.1 119.4v3.8h-1.2M242.6 110.5h1.2v6.3M242.6 113h2.5M242.6 102.9v2.5M242.6 115.6h1.2M242.6 104.1h2.5M243.8 119.4v3.8h-1.2M61 120.7h1.2M121.9 120.7h1.3M182.9 120.7h1.2M242.6 120.7h1.2"/>
</g>
<g fill="none" stroke="#000084" stroke-width=".15">
<path d="M29.9 33.7l1.2 1.2M31.1 33.7l-1.2 1.2M90.8 33.7l1.2 1.2M92 33.7l-1.2 1.2M151.8 33.7l1.2 1.2M153 33.7l-1.2 1.2M211.5 33.7l1.2 1.2M212.7 33.7l-1.2 1.2M29.9 94.6l1.2 1.3M31.1 94.6l-1.2 1.3M90.8 94.6l1.2 1.3M92 94.6l-1.2 1.3"/>
<path d="M151.8 94.6l1.2 1.3M153 94.6l-1.2 1.3M211.5 94.6l1.2 1.3M212.7 94.6l-1.2 1.3"/>
</g>
<g fill="#008400">
<circle cx="182.9" cy="96.5" r=".46"/>
<circle cx="182.9" cy="104.1" r=".46"/>
<circle cx="184.1" cy="115.6" r=".46"/>
<circle cx="184.1" cy="120.7" r=".46"/>
<circle cx="170.2" cy="90.2" r=".46"/>
<circle cx="165.1" cy="90.2" r=".46"/>
<circle cx="242.6" cy="96.5" r=".46"/>
<circle cx="243.8" cy="115.6" r=".46"/>
<circle cx="243.8" cy="120.7" r=".46"/>
<circle cx="229.9" cy="90.2" r=".46"/>
<circle cx="224.8" cy="90.2" r=".46"/>
<circle cx="242.6" cy="104.1" r=".46"/>
<circle cx="184.1" cy="54.6" r=".46"/>
<circle cx="184.1" cy="59.7" r=".46"/>
<circle cx="243.8" cy="59.7" r=".46"/>
<circle cx="242.6" cy="43.2" r=".46"/>
<circle cx="243.8" cy="54.6" r=".46"/>
<circle cx="242.6" cy="35.6" r=".46"/>
<circle cx="229.9" cy="29.2" r=".46"/>
<circle cx="224.8" cy="29.2" r=".46"/>
<circle cx="182.9" cy="35.6" r=".46"/>
<circle cx="182.9" cy="43.2" r=".46"/>
<circle cx="170.2" cy="29.2" r=".46"/>
<circle cx="165.1" cy="29.2" r=".46"/>
<circle cx="62.2" cy="54.6" r=".46"/>
<circle cx="62.2" cy="115.6" r=".46"/>
<circle cx="62.2" cy="120.7" r=".46"/>
<circle cx="61" cy="104.1" r=".46"/>
<circle cx="61" cy="96.5" r=".46"/>
<circle cx="43.2" cy="90.2" r=".46"/>
<circle cx="48.3" cy="90.2" r=".46"/>
<circle cx="123.2" cy="54.6" r=".46"/>
<circle cx="123.2" cy="59.7" r=".46"/>
<circle cx="121.9" cy="35.6" r=".46"/>
<circle cx="109.2" cy="29.2" r=".46"/>
<circle cx="121.9" cy="43.2" r=".46"/>
<circle cx="104.1" cy="29.2" r=".46"/>
<circle cx="61" cy="35.6" r=".46"/>
<circle cx="61" cy="43.2" r=".46"/>
<circle cx="62.2" cy="59.7" r=".46"/>
<circle cx="43.2" cy="29.2" r=".46"/>
<circle cx="48.3" cy="29.2" r=".46"/>
<circle cx="123.2" cy="120.7" r=".46"/>
<circle cx="123.2" cy="115.6" r=".46"/>
<circle cx="121.9" cy="104.1" r=".46"/>
<circle cx="121.9" cy="96.5" r=".46"/>
<circle cx="104.1" cy="90.2" r=".46"/>
<circle cx="109.2" cy="90.2" r=".46"/>
</g>
<text font-size="2" fill="#840000" x="178" y="190.8">Title:</text>
<g font-size="1.5" fill="#840000">
<text x="178" y="184.1">Sheet: /RTD/</text>
<text x="178" y="186.8">File: rtd.kicad_sch</text>
<text x="178" y="197">KiCad E.D.A. 10.0.8</text>
<text x="178" y="194.2">Size: A4</text>
<text x="200" y="194.2">Date:</text>
<text x="263" y="197">Id: 4/6</text>
<text x="263" y="194.2">Rev:</text>
</g>
<g font-size="1.3" fill="#840000">
<text x="35" y="12">1</text>
<text x="85" y="12">2</text>
<text x="135" y="12">3</text>
<text x="185" y="12">4</text>
<text x="235" y="12">5</text>
<text x="285" y="12">6</text>
<text x="10.3" y="36">A</text>
<text x="31" y="34.2">1</text>
<text x="43" y="31.2" transform="rotate(-90 43 31.2)">2</text>
<text x="48.1" y="31.2" transform="rotate(-90 48.1 31.2)">3</text>
<text x="59" y="34.2">4</text>
<text x="92" y="34.2">1</text>
<text x="104" y="31.2" transform="rotate(-90 104 31.2)">2</text>
<text x="109.1" y="31.2" transform="rotate(-90 109.1 31.2)">3</text>
<text x="119.9" y="34.2">4</text>
<text x="152.9" y="34.2">1</text>
<text x="165" y="31.2" transform="rotate(-90 165 31.2)">2</text>
<text x="170" y="31.2" transform="rotate(-90 170 31.2)">3</text>
<text x="180.9" y="34.2">4</text>
<text x="212.6" y="34.2">1</text>
<text x="224.7" y="31.2" transform="rotate(-90 224.7 31.2)">2</text>
<text x="229.7" y="31.2" transform="rotate(-90 229.7 31.2)">3</text>
<text x="240.6" y="34.2">4</text>
<text x="285.3" y="36">A</text>
<text x="24" y="40.4">SCLK</text>
<text x="24.2" y="37.9">MOSI</text>
<text x="30.4" y="36.7">14</text>
<text x="30.4" y="39.2">15</text>
<text x="30.4" y="41.8">16</text>
<text x="59" y="36.7">5</text>
<text x="59" y="41.8">6</text>
<text x="85" y="40.4">SCLK</text>
<text x="85.2" y="37.9">MOSI</text>
<text x="91.4" y="36.7">14</text>
<text x="91.4" y="39.2">15</text>
<text x="91.4" y="41.8">16</text>
<text x="119.9" y="36.7">5</text>
<text x="119.9" y="41.8">6</text>
<text x="146" y="40.4">SCLK</text>
<text x="146.1" y="37.9">MOSI</text>
<text x="152.3" y="36.7">14</text>
<text x="152.3" y="39.2">15</text>
<text x="152.3" y="41.8">16</text>
<text x="180.9" y="36.7">5</text>
<text x="180.9" y="41.8">6</text>
<text x="205.7" y="40.4">SCLK</text>
<text x="205.8" y="37.9">MOSI</text>
<text x="212" y="36.7">14</text>
<text x="212" y="39.2">15</text>
<text x="212" y="41.8">16</text>
<text x="240.6" y="36.7">5</text>
<text x="240.6" y="41.8">6</text>
<text x="20.7" y="43">RTD1_CS</text>
<text x="24.2" y="45.5">MISO</text>
<text x="30.4" y="44.3">17</text>
<text x="59" y="44.3">7</text>
<text x="81.6" y="43">RTD2_CS</text>
<text x="85.2" y="45.5">MISO</text>
<text x="91.4" y="44.3">17</text>
<text x="119.9" y="44.3">7</text>
<text x="142.6" y="43">RTD3_CS</text>
<text x="146.1" y="45.5">MISO</text>
<text x="152.3" y="44.3">17</text>
<text x="180.9" y="44.3">7</text>
<text x="202.3" y="43">RTD4_CS</text>
<text x="205.8" y="45.5">MISO</text>
<text x="212" y="44.3">17</text>
<text x="240.6" y="44.3">7</text>
<text x="59" y="49.4">8</text>
<text x="59" y="51.9">9</text>
<text x="119.9" y="49.4">8</text>
<text x="119.9" y="51.9">9</text>
<text x="180.9" y="49.4">8</text>
<text x="180.9" y="51.9">9</text>
<text x="240.6" y="49.4">8</text>
<text x="240.6" y="51.9">9</text>
<text x="58.4" y="54.5">10</text>
<text x="58.4" y="59.6">11</text>
<text x="63.4" y="55.7">1</text>
<text x="63.4" y="58.3">2</text>
<text x="119.3" y="54.5">10</text>
<text x="119.3" y="59.6">11</text>
<text x="124.4" y="55.7">1</text>
<text x="124.4" y="58.3">2</text>
<text x="180.3" y="54.5">10</text>
<text x="180.3" y="59.6">11</text>
<text x="185.3" y="55.7">1</text>
<text x="185.3" y="58.3">2</text>
<text x="240" y="54.5">10</text>
<text x="240" y="59.6">11</text>
<text x="245" y="55.7">1</text>
<text x="245" y="58.3">2</text>
<text x="58.4" y="62.1">12</text>
<text x="119.3" y="62.1">12</text>
<text x="180.3" y="62.1">12</text>
<text x="240" y="62.1">12</text>
<text x="43" y="67.4" transform="rotate(-90 43 67.4)">18</text>
<text x="48.1" y="67.4" transform="rotate(-90 48.1 67.4)">13</text>
<text x="104" y="67.4" transform="rotate(-90 104 67.4)">18</text>
<text x="109.1" y="67.4" transform="rotate(-90 109.1 67.4)">13</text>
<text x="165" y="67.4" transform="rotate(-90 165 67.4)">18</text>
<text x="170" y="67.4" transform="rotate(-90 170 67.4)">13</text>
<text x="224.7" y="67.4" transform="rotate(-90 224.7 67.4)">18</text>
<text x="229.7" y="67.4" transform="rotate(-90 229.7 67.4)">13</text>
<text x="10.2" y="86">B</text>
<text x="285.2" y="86">B</text>
<text x="31" y="95.1">1</text>
<text x="43" y="92.2" transform="rotate(-90 43 92.2)">2</text>
<text x="48.1" y="92.2" transform="rotate(-90 48.1 92.2)">3</text>
<text x="59" y="95.1">4</text>
<text x="92" y="95.1">1</text>
<text x="104" y="92.2" transform="rotate(-90 104 92.2)">2</text>
<text x="109.1" y="92.2" transform="rotate(-90 109.1 92.2)">3</text>
<text x="119.9" y="95.1">4</text>
<text x="152.9" y="95.1">1</text>
<text x="165" y="92.2" transform="rotate(-90 165 92.2)">2</text>
<text x="170" y="92.2" transform="rotate(-90 170 92.2)">3</text>
<text x="180.9" y="95.1">4</text>
<text x="212.6" y="95.1">1</text>
<text x="224.7" y="92.2" transform="rotate(-90 224.7 92.2)">2</text>
<text x="229.7" y="92.2" transform="rotate(-90 229.7 92.2)">3</text>
<text x="240.6" y="95.1">4</text>
<text x="24" y="101.4">SCLK</text>
<text x="24.2" y="98.8">MOSI</text>
<text x="30.4" y="97.7">14</text>
<text x="30.4" y="100.2">15</text>
<text x="59" y="97.7">5</text>
<text x="85" y="101.4">SCLK</text>
<text x="85.2" y="98.8">MOSI</text>
<text x="91.4" y="97.7">14</text>
<text x="91.4" y="100.2">15</text>
<text x="119.9" y="97.7">5</text>
<text x="146" y="101.4">SCLK</text>
<text x="146.1" y="98.8">MOSI</text>
<text x="152.3" y="97.7">14</text>
<text x="152.3" y="100.2">15</text>
<text x="180.9" y="97.7">5</text>
<text x="205.7" y="101.4">SCLK</text>
<text x="205.8" y="98.8">MOSI</text>
<text x="212" y="97.7">14</text>
<text x="212" y="100.2">15</text>
<text x="240.6" y="97.7">5</text>
<text x="20.7" y="103.9">RTD5_CS</text>
<text x="24.2" y="106.5">MISO</text>
<text x="30.4" y="102.7">16</text>
<text x="30.4" y="105.3">17</text>
<text x="59" y="102.7">6</text>
<text x="59" y="105.3">7</text>
<text x="81.6" y="103.9">RTD6_CS</text>
<text x="85.2" y="106.5">MISO</text>
<text x="91.4" y="102.7">16</text>
<text x="91.4" y="105.3">17</text>
<text x="119.9" y="102.7">6</text>
<text x="119.9" y="105.3">7</text>
<text x="142.6" y="103.9">RTD7_CS</text>
<text x="146.1" y="106.5">MISO</text>
<text x="152.3" y="102.7">16</text>
<text x="152.3" y="105.3">17</text>
<text x="180.9" y="102.7">6</text>
<text x="180.9" y="105.3">7</text>
<text x="202.3" y="103.9">RTD8_CS</text>
<text x="205.8" y="106.5">MISO</text>
<text x="212" y="102.7">16</text>
<text x="212" y="105.3">17</text>
<text x="240.6" y="102.7">6</text>
<text x="240.6" y="105.3">7</text>
<text x="59" y="110.4">8</text>
<text x="59" y="112.9">9</text>
<text x="119.9" y="110.4">8</text>
<text x="119.9" y="112.9">9</text>
<text x="180.9" y="110.4">8</text>
<text x="180.9" y="112.9">9</text>
<text x="240.6" y="110.4">8</text>
<text x="240.6" y="112.9">9</text>
<text x="58.4" y="115.4">10</text>
<text x="63.4" y="116.7">1</text>
<text x="63.4" y="119.2">2</text>
<text x="119.3" y="115.4">10</text>
<text x="124.4" y="116.7">1</text>
<text x="124.4" y="119.2">2</text>
<text x="180.3" y="115.4">10</text>
<text x="185.3" y="116.7">1</text>
<text x="185.3" y="119.2">2</text>
<text x="240" y="115.4">10</text>
<text x="245" y="116.7">1</text>
<text x="245" y="119.2">2</text>
<text x="58.4" y="120.5">11</text>
<text x="58.4" y="123.1">12</text>
<text x="119.3" y="120.5">11</text>
<text x="119.3" y="123.1">12</text>
<text x="180.3" y="120.5">11</text>
<text x="180.3" y="123.1">12</text>
<text x="240" y="120.5">11</text>
<text x="240" y="123.1">12</text>
<text x="43" y="128.3" transform="rotate(-90 43 128.3)">18</text>
<text x="48.1" y="128.3" transform="rotate(-90 48.1 128.3)">13</text>
<text x="104" y="128.3" transform="rotate(-90 104 128.3)">18</text>
<text x="109.1" y="128.3" transform="rotate(-90 109.1 128.3)">13</text>
<text x="165" y="128.3" transform="rotate(-90 165 128.3)">18</text>
<text x="170" y="128.3" transform="rotate(-90 170 128.3)">13</text>
<text x="224.7" y="128.3" transform="rotate(-90 224.7 128.3)">18</text>
<text x="229.7" y="128.3" transform="rotate(-90 229.7 128.3)">13</text>
<text x="10.2" y="136">C</text>
<text x="285.2" y="136">C</text>
<text x="10.2" y="186">D</text>
<text x="285.2" y="186">D</text>
<text x="35" y="200">1</text>
<text x="85" y="200">2</text>
<text x="135" y="200">3</text>
<text x="185" y="200">4</text>
<text x="235" y="200">5</text>
<text x="285" y="200">6</text>
</g>
<g font-size="1.3" fill="#008484">
<text x="49" y="22">FB401</text>
<text x="49.2" y="19.2" transform="rotate(-90 49.2 19.2)">+3V3</text>
<text x="109.7" y="22.8">FB403</text>
<text x="110.2" y="19.2" transform="rotate(-90 110.2 19.2)">+3V3</text>
<text x="170.8" y="23.6">FerriteBead</text>
<text x="171.1" y="19.2" transform="rotate(-90 171.1 19.2)">+3V3</text>
<text x="230.5" y="23.6">FerriteBead</text>
<text x="230.8" y="19.2" transform="rotate(-90 230.8 19.2)">+3V3</text>
<text x="33" y="28.1">C401</text>
<text x="33" y="26.1">0.1 µF</text>
<text x="44.1" y="26.8" transform="rotate(-90 44.1 26.8)">+3V3</text>
<text x="49" y="24.1">FerriteBead</text>
<text x="53.1" y="27.9">C403</text>
<text x="58.4" y="29.7">GND</text>
<text x="94.2" y="27.9">C405</text>
<text x="94.2" y="25.9">0.1 µF</text>
<text x="105.1" y="26.8" transform="rotate(-90 105.1 26.8)">+3V3</text>
<text x="109.7" y="24.6">FerriteBead</text>
<text x="114" y="28.1">C407</text>
<text x="119.6" y="29.7">GND</text>
<text x="154.9" y="27.9">C409</text>
<text x="154.9" y="25.9">0.1 µF</text>
<text x="166.1" y="26.8" transform="rotate(-90 166.1 26.8)">+3V3</text>
<text x="172.8" y="25.6">FB405</text>
<text x="175" y="28.1">C411</text>
<text x="180.3" y="29.7">GND</text>
<text x="214.9" y="27.9">C413</text>
<text x="214.9" y="25.9">0.1 µF</text>
<text x="225.8" y="26.8" transform="rotate(-90 225.8 26.8)">+3V3</text>
<text x="232" y="25.6">FB407</text>
<text x="234.7" y="28.1">C415</text>
<text x="240" y="29.7">GND</text>
<text x="28.7" y="30.2">GND</text>
<text x="33.5" y="35.3">DRDY</text>
<text x="53.5" y="35.3">BIAS</text>
<text x="53.6" y="31.4">0.1 µF</text>
<text x="89.4" y="30.2">GND</text>
<text x="94.5" y="35.3">DRDY</text>
<text x="114.5" y="35.3">BIAS</text>
<text x="114.5" y="31.4">0.1 µF</text>
<text x="150.6" y="30.2">GND</text>
<text x="155.4" y="35.3">DRDY</text>
<text x="175.4" y="35.3">BIAS</text>
<text x="175.5" y="31.4">0.1 µF</text>
<text x="210.3" y="30.2">GND</text>
<text x="215.1" y="35.3">DRDY</text>
<text x="235.1" y="35.3">BIAS</text>
<text x="235.4" y="31.4">0.1 µF</text>
<text x="33.5" y="37.8">SDI</text>
<text x="33.5" y="40.3">SCLK</text>
<text x="44.1" y="37.4" transform="rotate(-90 44.1 37.4)">DVDD</text>
<text x="49.2" y="36.1" transform="rotate(-90 49.2 36.1)">VDD</text>
<text x="50.7" y="37.8">REFIN+</text>
<text x="66" y="39.1">R401</text>
<text x="66" y="41.6">400Ω (0.1%)</text>
<text x="94.5" y="37.8">SDI</text>
<text x="94.5" y="40.3">SCLK</text>
<text x="105.1" y="37.4" transform="rotate(-90 105.1 37.4)">DVDD</text>
<text x="110.2" y="36.1" transform="rotate(-90 110.2 36.1)">VDD</text>
<text x="111.6" y="37.8">REFIN+</text>
<text x="127" y="39.1">R403</text>
<text x="127" y="41.6">400Ω (0.1%)</text>
<text x="155.4" y="37.8">SDI</text>
<text x="155.4" y="40.3">SCLK</text>
<text x="166.1" y="37.4" transform="rotate(-90 166.1 37.4)">DVDD</text>
<text x="171.1" y="36.1" transform="rotate(-90 171.1 36.1)">VDD</text>
<text x="172.6" y="37.8">REFIN+</text>
<text x="187.9" y="39.1">R405</text>
<text x="187.9" y="41.6">400Ω (0.1%)</text>
<text x="215.1" y="37.8">SDI</text>
<text x="215.1" y="40.3">SCLK</text>
<text x="225.8" y="37.4" transform="rotate(-90 225.8 37.4)">DVDD</text>
<text x="230.8" y="36.1" transform="rotate(-90 230.8 36.1)">VDD</text>
<text x="232.3" y="37.8">REFIN+</text>
<text x="247.6" y="39.1">R407</text>
<text x="247.6" y="41.6">400Ω (0.1%)</text>
<text x="33.5" y="42.9">CS</text>
<text x="33.5" y="45.4">SDO</text>
<text x="49.6" y="45.4">ISENSOR</text>
<text x="50.7" y="42.9">REFIN-</text>
<text x="94.5" y="42.9">CS</text>
<text x="94.5" y="45.4">SDO</text>
<text x="110.5" y="45.4">ISENSOR</text>
<text x="111.6" y="42.9">REFIN-</text>
<text x="155.4" y="42.9">CS</text>
<text x="155.4" y="45.4">SDO</text>
<text x="171.5" y="45.4">ISENSOR</text>
<text x="172.6" y="42.9">REFIN-</text>
<text x="215.1" y="42.9">CS</text>
<text x="215.1" y="45.4">SDO</text>
<text x="231.2" y="45.4">ISENSOR</text>
<text x="232.3" y="42.9">REFIN-</text>
<text x="50" y="50.5">FORCE+</text>
<text x="50.4" y="53">FORCE2</text>
<text x="67.3" y="53">GND</text>
<text x="111" y="50.5">FORCE+</text>
<text x="111.3" y="53">FORCE2</text>
<text x="128.3" y="53">GND</text>
<text x="171.9" y="50.5">FORCE+</text>
<text x="172.3" y="53">FORCE2</text>
<text x="189.2" y="53">GND</text>
<text x="231.6" y="50.5">FORCE+</text>
<text x="232" y="53">FORCE2</text>
<text x="248.9" y="53">GND</text>
<text x="50.7" y="55.6">RTDIN+</text>
<text x="69.8" y="56.8">J401</text>
<text x="70.1" y="59.4">Conn_01x02</text>
<text x="111.6" y="55.6">RTDIN+</text>
<text x="130.8" y="56.8">J403</text>
<text x="130.8" y="59.4">Conn_01x02</text>
<text x="172.6" y="55.6">RTDIN+</text>
<text x="191.8" y="56.8">J405</text>
<text x="191.8" y="59.4">Conn_01x02</text>
<text x="232.3" y="55.6">RTDIN+</text>
<text x="251.4" y="56.8">J407</text>
<text x="251.4" y="59.4">Conn_01x02</text>
<text x="27.4" y="64.7">U401</text>
<text x="44.1" y="64.3" transform="rotate(-90 44.1 64.3)">DGND</text>
<text x="49.2" y="64.3" transform="rotate(-90 49.2 64.3)">GND</text>
<text x="50" y="63.2">FORCE-</text>
<text x="50.7" y="60.7">RTDIN-</text>
<text x="88.4" y="64.7">U403</text>
<text x="105.1" y="64.3" transform="rotate(-90 105.1 64.3)">DGND</text>
<text x="110.2" y="64.3" transform="rotate(-90 110.2 64.3)">GND</text>
<text x="111" y="63.2">FORCE-</text>
<text x="111.6" y="60.7">RTDIN-</text>
<text x="149.3" y="64.7">U405</text>
<text x="166.1" y="64.3" transform="rotate(-90 166.1 64.3)">DGND</text>
<text x="171.1" y="64.3" transform="rotate(-90 171.1 64.3)">GND</text>
<text x="171.9" y="63.2">FORCE-</text>
<text x="172.6" y="60.7">RTDIN-</text>
<text x="209" y="64.7">U407</text>
<text x="225.8" y="64.3" transform="rotate(-90 225.8 64.3)">DGND</text>
<text x="230.8" y="64.3" transform="rotate(-90 230.8 64.3)">GND</text>
<text x="231.6" y="63.2">FORCE-</text>
<text x="232.3" y="60.7">RTDIN-</text>
<text x="27.4" y="67.3">MAX31865xAP</text>
<text x="50.8" y="69.5">GND</text>
<text x="88.4" y="67.3">MAX31865xAP</text>
<text x="111.7" y="69.5">GND</text>
<text x="149.3" y="67.3">MAX31865xAP</text>
<text x="172.7" y="69.5">GND</text>
<text x="209" y="67.3">MAX31865xAP</text>
<text x="232.4" y="69.5">GND</text>
<text x="41.1" y="73.4">GND</text>
<text x="102.1" y="73.4">GND</text>
<text x="163" y="73.4">GND</text>
<text x="222.7" y="73.4">GND</text>
<text x="49.2" y="80.1" transform="rotate(-90 49.2 80.1)">+3V3</text>
<text x="110.2" y="80.1" transform="rotate(-90 110.2 80.1)">+3V3</text>
<text x="171.1" y="80.1" transform="rotate(-90 171.1 80.1)">+3V3</text>
<text x="230.8" y="80.1" transform="rotate(-90 230.8 80.1)">+3V3</text>
<text x="33.3" y="89.1">C402</text>
<text x="33.3" y="87.3">0.1 µF</text>
<text x="44.1" y="87.8" transform="rotate(-90 44.1 87.8)">+3V3</text>
<text x="48.9" y="84.5">FerriteBead</text>
<text x="49.9" y="86.3">FB402</text>
<text x="53.1" y="89.4">C404</text>
<text x="94.2" y="89.1">C406</text>
<text x="94.2" y="87.1">0.1 µF</text>
<text x="105.1" y="87.8" transform="rotate(-90 105.1 87.8)">+3V3</text>
<text x="109.8" y="84.5">FerriteBead</text>
<text x="111.4" y="86.6">FB404</text>
<text x="114" y="89.1">C408</text>
<text x="155.2" y="89.1">C410</text>
<text x="155.2" y="87.1">0.1 µF</text>
<text x="166.1" y="87.8" transform="rotate(-90 166.1 87.8)">+3V3</text>
<text x="170.8" y="84.5">FerriteBead</text>
<text x="172.3" y="86.6">FB406</text>
<text x="175" y="88.8">C412</text>
<text x="214.9" y="89.1">C414</text>
<text x="214.9" y="87.1">0.1 µF</text>
<text x="225.8" y="87.8" transform="rotate(-90 225.8 87.8)">+3V3</text>
<text x="230.5" y="84.5">FerriteBead</text>
<text x="232" y="86.6">FB408</text>
<text x="234.7" y="89.1">C416</text>
<text x="28.7" y="91.1">GND</text>
<text x="53.6" y="92.4">0.1 µF</text>
<text x="58.4" y="90.6">GND</text>
<text x="89.6" y="91.1">GND</text>
<text x="114.5" y="92.4">0.1 µF</text>
<text x="119.4" y="90.6">GND</text>
<text x="150.6" y="91.1">GND</text>
<text x="175.5" y="92.4">0.1 µF</text>
<text x="180.3" y="90.6">GND</text>
<text x="210.3" y="91.1">GND</text>
<text x="235.7" y="92.4">0.1 µF</text>
<text x="240" y="90.6">GND</text>
<text x="33.5" y="96.2">DRDY</text>
<text x="33.5" y="98.8">SDI</text>
<text x="33.5" y="101.3">SCLK</text>
<text x="44.1" y="98.3" transform="rotate(-90 44.1 98.3)">DVDD</text>
<text x="49.2" y="97.1" transform="rotate(-90 49.2 97.1)">VDD</text>
<text x="50.7" y="98.8">REFIN+</text>
<text x="53.5" y="96.2">BIAS</text>
<text x="66" y="100">R402</text>
<text x="94.5" y="96.2">DRDY</text>
<text x="94.5" y="98.8">SDI</text>
<text x="94.5" y="101.3">SCLK</text>
<text x="105.1" y="98.3" transform="rotate(-90 105.1 98.3)">DVDD</text>
<text x="110.2" y="97.1" transform="rotate(-90 110.2 97.1)">VDD</text>
<text x="111.6" y="98.8">REFIN+</text>
<text x="114.5" y="96.2">BIAS</text>
<text x="127" y="100">R404</text>
<text x="155.4" y="96.2">DRDY</text>
<text x="155.4" y="98.8">SDI</text>
<text x="155.4" y="101.3">SCLK</text>
<text x="166.1" y="98.3" transform="rotate(-90 166.1 98.3)">DVDD</text>
<text x="171.1" y="97.1" transform="rotate(-90 171.1 97.1)">VDD</text>
<text x="172.6" y="98.8">REFIN+</text>
<text x="175.4" y="96.2">BIAS</text>
<text x="187.9" y="100">R406</text>
<text x="215.1" y="96.2">DRDY</text>
<text x="215.1" y="98.8">SDI</text>
<text x="215.1" y="101.3">SCLK</text>
<text x="225.8" y="98.3" transform="rotate(-90 225.8 98.3)">DVDD</text>
<text x="230.8" y="97.1" transform="rotate(-90 230.8 97.1)">VDD</text>
<text x="232.3" y="98.8">REFIN+</text>
<text x="235.1" y="96.2">BIAS</text>
<text x="247.6" y="100">R408</text>
<text x="33.5" y="103.8">CS</text>
<text x="33.5" y="106.4">SDO</text>
<text x="49.6" y="106.4">ISENSOR</text>
<text x="50.7" y="103.8">REFIN-</text>
<text x="66" y="102.6">400Ω (0.1%)</text>
<text x="94.5" y="103.8">CS</text>
<text x="94.5" y="106.4">SDO</text>
<text x="110.5" y="106.4">ISENSOR</text>
<text x="111.6" y="103.8">REFIN-</text>
<text x="127" y="102.6">400Ω (0.1%)</text>
<text x="155.4" y="103.8">CS</text>
<text x="155.4" y="106.4">SDO</text>
<text x="171.5" y="106.4">ISENSOR</text>
<text x="172.6" y="103.8">REFIN-</text>
<text x="187.9" y="102.6">400Ω (0.1%)</text>
<text x="215.1" y="103.8">CS</text>
<text x="215.1" y="106.4">SDO</text>
<text x="231.2" y="106.4">ISENSOR</text>
<text x="232.3" y="103.8">REFIN-</text>
<text x="247.6" y="102.6">400Ω (0.1%)</text>
<text x="50" y="111.5">FORCE+</text>
<text x="50.4" y="114">FORCE2</text>
<text x="67.3" y="114">GND</text>
<text x="111" y="111.5">FORCE+</text>
<text x="111.3" y="114">FORCE2</text>
<text x="128.3" y="114">GND</text>
<text x="171.9" y="111.5">FORCE+</text>
<text x="172.3" y="114">FORCE2</text>
<text x="189.2" y="114">GND</text>
<text x="231.6" y="111.5">FORCE+</text>
<text x="232" y="114">FORCE2</text>
<text x="248.9" y="114">GND</text>
<text x="50.7" y="116.5">RTDIN+</text>
<text x="69.8" y="117.8">J402</text>
<text x="111.6" y="116.5">RTDIN+</text>
<text x="130.8" y="117.8">J404</text>
<text x="172.6" y="116.5">RTDIN+</text>
<text x="191.8" y="117.8">J406</text>
<text x="232.3" y="116.5">RTDIN+</text>
<text x="251.4" y="117.8">J408</text>
<text x="27.4" y="125.7">U402</text>
<text x="44.1" y="125.2" transform="rotate(-90 44.1 125.2)">DGND</text>
<text x="49.2" y="125.2" transform="rotate(-90 49.2 125.2)">GND</text>
<text x="50" y="124.2">FORCE-</text>
<text x="50.7" y="121.6">RTDIN-</text>
<text x="70.1" y="120.3">Conn_01x02</text>
<text x="88.4" y="125.7">U404</text>
<text x="105.1" y="125.2" transform="rotate(-90 105.1 125.2)">DGND</text>
<text x="110.2" y="125.2" transform="rotate(-90 110.2 125.2)">GND</text>
<text x="111" y="124.2">FORCE-</text>
<text x="111.6" y="121.6">RTDIN-</text>
<text x="130.8" y="120.3">Conn_01x02</text>
<text x="149.3" y="125.7">U406</text>
<text x="166.1" y="125.2" transform="rotate(-90 166.1 125.2)">DGND</text>
<text x="171.1" y="125.2" transform="rotate(-90 171.1 125.2)">GND</text>
<text x="171.9" y="124.2">FORCE-</text>
<text x="172.6" y="121.6">RTDIN-</text>
<text x="191.8" y="120.3">Conn_01x02</text>
<text x="209" y="125.7">U408</text>
<text x="225.8" y="125.2" transform="rotate(-90 225.8 125.2)">DGND</text>
<text x="230.8" y="125.2" transform="rotate(-90 230.8 125.2)">GND</text>
<text x="231.6" y="124.2">FORCE-</text>
<text x="232.3" y="121.6">RTDIN-</text>
<text x="251.4" y="120.3">Conn_01x02</text>
<text x="27.4" y="128.2">MAX31865xAP</text>
<text x="50.8" y="130.5">GND</text>
<text x="88.4" y="128.2">MAX31865xAP</text>
<text x="111.7" y="130.5">GND</text>
<text x="149.3" y="128.2">MAX31865xAP</text>
<text x="172.7" y="130.5">GND</text>
<text x="209" y="128.2">MAX31865xAP</text>
<text x="232.4" y="130.5">GND</text>
<text x="41.1" y="134.3">GND</text>
<text x="102.1" y="134.3">GND</text>
<text x="163" y="134.3">GND</text>
<text x="222.7" y="134.3">GND</text>
</g>
</svg>
